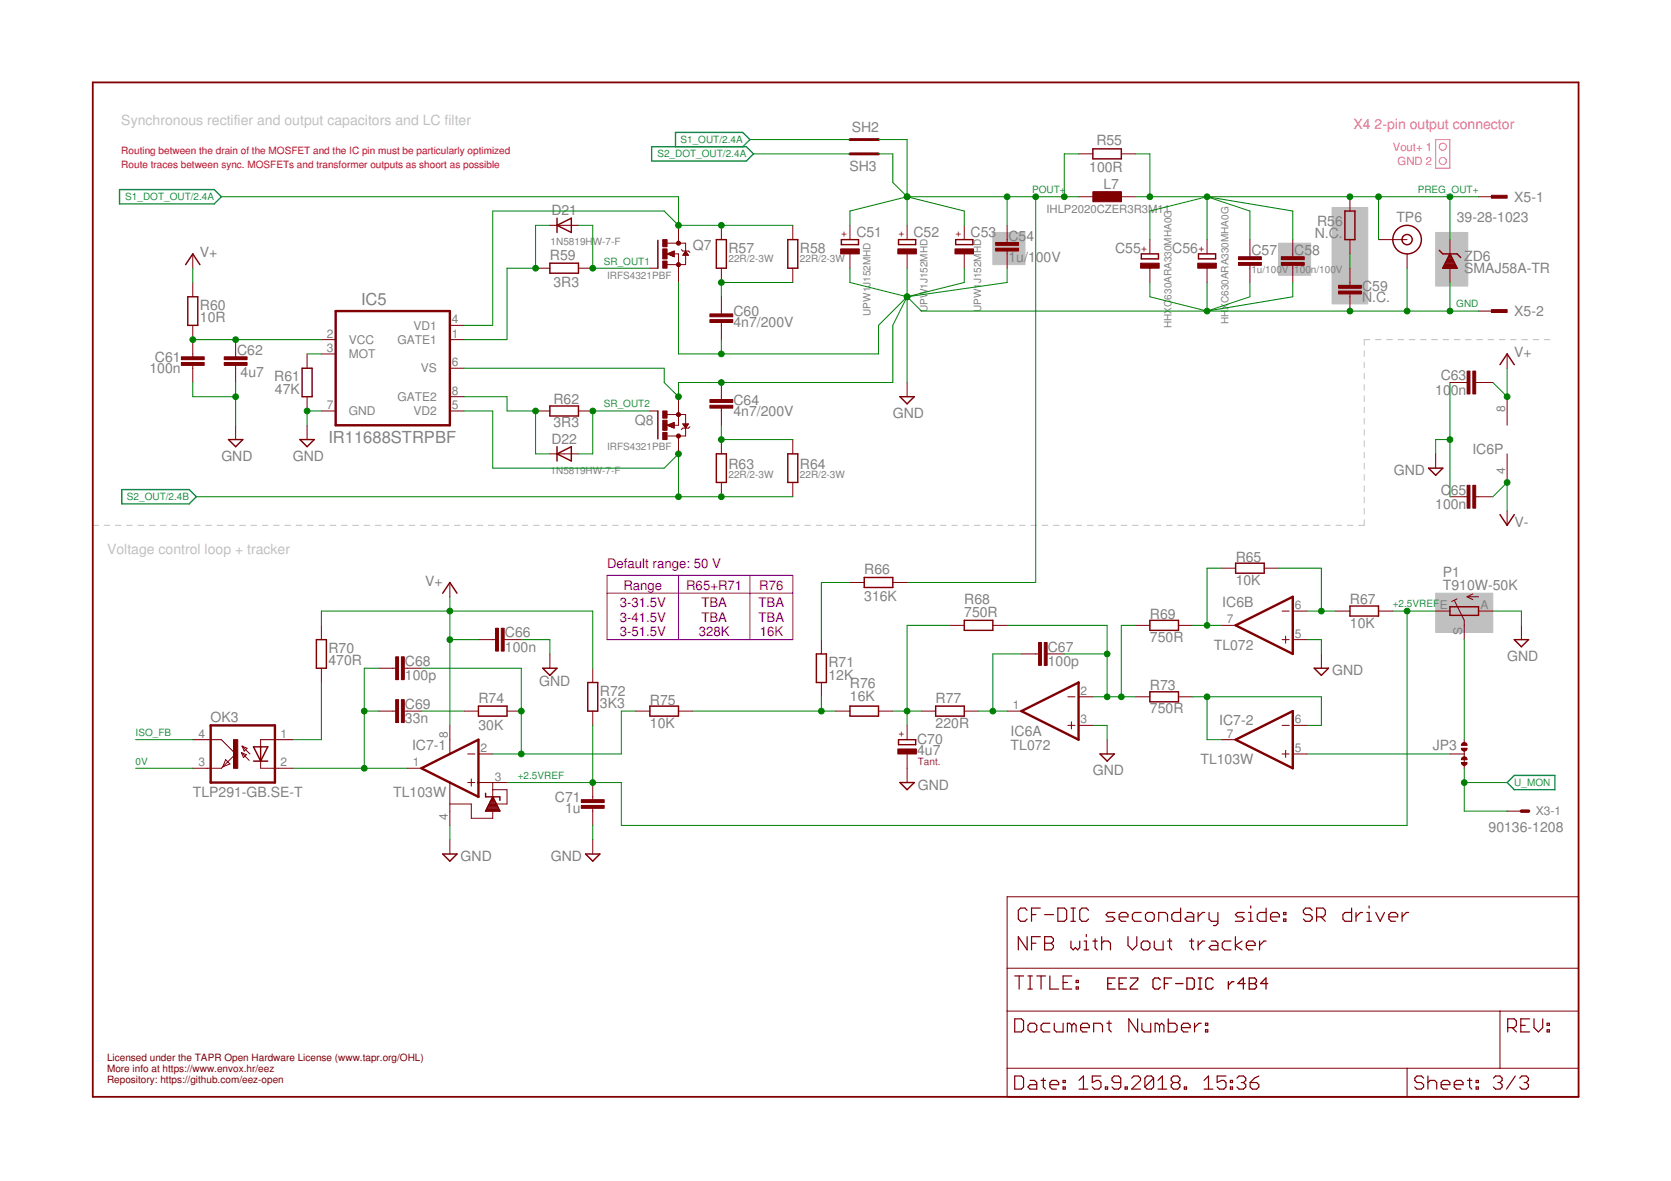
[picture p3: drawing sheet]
<svg xmlns="http://www.w3.org/2000/svg" width="297mm" height="210mm" viewBox="0 0 297 210" stroke-linecap="round" stroke-linejoin="round" font-family="sans-serif">
<g fill="#c0c0c0" stroke="#c0c0c0" stroke-width=".18">
<path d="M176.5 41.3h5.7v5.7h-5.7z"/>
<path d="M255.2 105.4h10.2v7h-10.2z"/>
<path d="M255.2 41.3h5.7v9.5h-5.7z"/>
<path d="M227.3 43.2h5.7v5.7h-5.7z"/>
<path d="M236.8 36.9h6.3v17.1h-6.3z"/>
</g>
<g fill="none" stroke="#c0c0c0" stroke-width=".18">
<path d="M242.5 62.4v1M242.5 64.4v1M242.5 66.4v1M242.5 68.4v1M242.5 70.4v1M242.5 72.4v1M242.5 74.4v1M242.5 76.4v1M242.5 78.4v1M243.5 60.4h-1v1M244.5 60.4h1M246.5 60.4h1"/>
<path d="M248.5 60.4h1M250.5 60.4h1M252.5 60.4h1M254.5 60.4h1M256.5 60.4h1M258.5 60.4h1M260.5 60.4h1M262.5 60.4h1M264.5 60.4h1M266.5 60.4h1M268.5 60.4h1M270.5 60.4h1"/>
<path d="M272.5 60.4h1M274.5 60.4h1M16.5 93.4h1M18.5 93.4h1M20.5 93.4h1M22.5 93.4h1M24.5 93.4h1M26.5 93.4h1M28.5 93.4h1M30.5 93.4h1.1M32.6 93.4h1M34.6 93.4h1"/>
<path d="M36.6 93.4h1M38.6 93.4h1M40.6 93.4h1M42.6 93.4h1M44.6 93.4h1M46.6 93.4h1M48.6 93.4h1M50.7 93.4h.9M52.6 93.4h1.1M54.7 93.4h1M56.7 93.4h1M58.7 93.4h1"/>
<path d="M60.7 93.4h1M62.7 93.4h1M64.7 93.4h1M66.7 93.4h1M68.7 93.4h1M70.7 93.4h1M72.7 93.4h1M74.8 93.4h1M76.8 93.4h1M78.8 93.4h1M80.8 93.4h1M82.8 93.4h1"/>
<path d="M84.8 93.4h1M86.8 93.4h1M88.8 93.4h1M90.8 93.4h1M92.8 93.4h1M94.8 93.4h1M96.9 93.4h1M98.9 93.4h1M100.9 93.4h1M102.9 93.4h1M104.9 93.4h1M106.9 93.4h1"/>
<path d="M108.9 93.4h1M110.9 93.4h1M112.9 93.4h1M114.9 93.4h1.1M116.9 93.4h1M119 93.4h1M121 93.4h1M123 93.4h1M125 93.4h1M127 93.4h1M129 93.4h1M131 93.4h1"/>
<path d="M133 93.4h1M135 93.4h1M137 93.4h1M139 93.4h1M141.1 93.4h.9M143.1 93.4h1M145.1 93.4h1M147.1 93.4h1M149.1 93.4h1M151.1 93.4h1M153.1 93.4h1M155.1 93.4h1"/>
<path d="M157.1 93.4h1M159.1 93.4h1M161.1 93.4h1.1M163.2 93.4h.9M165.2 93.4h1M167.2 93.4h1M169.2 93.4h1M171.2 93.4h1M173.2 93.4h1M175.2 93.4h1M177.2 93.4h1M179.2 93.4h1"/>
<path d="M181.2 93.4h1M183.2 93.4h1.1M185.3 93.4h1M187.3 93.4h1M189.3 93.4h1M191.3 93.4h1M193.3 93.4h1M195.3 93.4h1M197.3 93.4h1M199.3 93.4h1M201.3 93.4h1M203.3 93.4h1"/>
<path d="M205.3 93.4h1.1M207.3 93.4h1.1M209.4 93.4h1M211.4 93.4h1M213.4 93.4h1M215.4 93.4h1M217.4 93.4h1M219.4 93.4h1M221.4 93.4h1M223.4 93.4h1M225.4 93.4h1M227.4 93.4h1.1"/>
<path d="M229.4 93.4h1.1M231.5 93.4h1M233.5 93.4h1M235.5 93.4h1M237.5 93.4h1M239.5 93.4h1M242.5 92.4v1h-1M242.5 80.4v1M242.5 82.4v1M242.5 84.4v1M242.5 86.4v1M242.5 88.4v1"/>
<path d="M242.5 90.4v1"/>
</g>
<g fill="none" stroke="#800000" stroke-width=".21">
<path d="M180.4 173.5h1.5M181.2 173.5v2.3M182.6 161.8l-.4-.4h-.8l-.4 .4v1.5l.4 .4h.8l.4-.4M182.6 166.5v2.3l-1.6-2.3v2.3M182.7 173.5h.8M182.7 175.8h.8M183.1 173.5v2.3M183.4 162.6h.7M183.4 167.6h.7M184.3 173.5h1.5M184.9 161.4h-1.5v2.3M184.9 166.5h-1.5v2.3"/>
<path d="M185.1 173.5v2.3M185.7 162.6h1.6M185.7 166.5h1.2l.4 .4v.4l-.4 .3 .4 .4v.4l-.4 .4h-1.2zM185.7 167.6h1.2M186.6 173.5v2.3h1.6M188 161.4h1.2l.4 .4v1.5l-.4 .4h-1.2zM189 174.6h.7M190.4 161.4h.8M190.4 163.7h.8M190.4 167.3v1.1l.4 .4 .4-.4 .4 .4 .3-.4v-1.1M190.5 173.5h-1.5v2.3h1.5M190.8 161.4v2.3"/>
<path d="M191.3 175.4h.4v.4h-.4zM191.3 174.2h.4v.4h-.4zM192.7 168.8h.8M192.7 167.3h.4v1.5M193.1 166.1v.4M193.5 161.8l-.4-.4h-.8l-.4 .4v1.5l.4 .4h.8l.4-.4M194.3 167.3h.8M194.7 166.9v1.5l.4 .4M195.8 167.6l.4-.3h.8l.4 .3v1.2M195.8 166.5v2.3M198.2 162.2h-1.2l-.4 .4 .4 .4h.8l.4 .3-.4 .4h-1.2M198.9 163h1.6v-.4l-.4-.4h-.8l-.4 .4v.7l.4 .4h.8"/>
<path d="M200.5 166.5v1.5l.8 .8 .8-.8v-1.5M202.9 162.2h-1.2l-.4 .4v.7l.4 .4h1.2M203.2 167.3h.8l.4 .3v.8l-.4 .4h-.8l-.3-.4v-.8zM203.6 162.6l.4-.4h.8l.4 .4v.7l-.4 .4h-.8l-.4-.4zM205.2 167.3v1.1l.4 .4h1.2v-1.5M206 163.7v-1.5h1.1l.4 .4v1.1M207.5 167.3h.8M207.9 166.9v1.5l.4 .4M209.9 161.4v2.3h-1.2l-.4-.4v-.7l.4-.4h1.2M211 162.2h.8l.4 .4v1.1h-1.2l-.3-.4 .3-.3h1.2M211.4 167.3h.8M211.8 166.9v1.5l.4 .4"/>
<path d="M213 162.2v1.5M213 167.3v1.5M214.2 162.2h-.4l-.8 .8M214.2 167.3h-.4l-.8 .7M214.9 162.2v1.1l.4 .4h1.2M215.3 167.3h.8l.4 .3v1.2h-1.2l-.4-.4 .4-.4h1.2M216.5 162.2v1.9l-.4 .4h-.4M218.8 167.3h-1.1l-.4 .3v.8l.4 .4h1.1M219.6 166.5v2.3M220.8 167.3l-1.2 .7 1.2 .8M221.2 162.2h-1.2l-.4 .4 .4 .4h.8l.4 .3-.4 .4h-1.2M221.6 168h1.5v-.4l-.4-.3h-.7l-.4 .3v.8l.4 .4h.7"/>
<path d="M222 163.7h.7M222 162.2h.3v1.5M222.3 161v.4M223.9 167.3v1.5M225.1 161.4v2.3h-1.2l-.4-.4v-.7l.4-.4h1.2M225.1 167.3h-.4l-.8 .7M225.8 163h1.6v-.4l-.4-.4h-.8l-.4 .4v.7l.4 .4h.8M228.2 163.3h.4v.4h-.4zM228.2 162.2h.4v.4h-.4zM233.3 161.8l-.4-.4h-.8l-.4 .4v.4l.4 .4h.8l.4 .4v.3l-.4 .4h-.8l-.4-.4M234 163h1.2l.4-.4v-.8l-.4-.4h-1.2v2.3M234.8 163l.8 .7"/>
<path d="M240.3 161.4v2.3h-1.2l-.4-.4v-.7l.4-.4h1.2M241 162.2v1.5M242.2 162.2h-.4l-.8 .8M243 163.7h.8M243 162.2h.4v1.5M243.4 161v.4M244.6 162.2l.7 1.5 .8-1.5M246.9 163h1.6v-.4l-.4-.4h-.8l-.4 .4v.7l.4 .4h.8M249.2 162.2v1.5M250.4 162.2h-.4l-.8 .8M180.4 181.1h1.2l.3 .4v1.5l-.3 .4h-1.2zM180.4 191.2h1.2l.3 .4v1.6l-.3 .4h-1.2z"/>
<path d="M182.7 182.2l.4-.3h.8l.4 .3v.8l-.4 .4h-.8l-.4-.4zM183.1 192h.8l.4 .4v1.2h-1.2l-.4-.4 .4-.4h1.2M185.1 192h.7M185.5 191.6v1.6l.3 .4M186.6 192.8h1.6v-.4l-.4-.4h-.8l-.4 .4v.8l.4 .4h.8M186.6 181.9h-1.1l-.4 .3v.8l.4 .4h1.1M187.4 181.9v1.1l.4 .4h1.2v-1.5M189 193.2h.4v.4h-.4zM189 192h.4v.4h-.4zM190.5 182.2l-.4-.3h-.4v1.5M190.5 182.2l.4-.3 .4 .3v1.2M190.5 182.2v1.2"/>
<path d="M191.8 193.6h1.6M191.8 192l.8-.8v2.4M192.1 182.6h1.5v-.4l-.3-.3h-.8l-.4 .3v.8l.4 .4h.8M194.4 183.4v-1.5h1.2l.4 .3v1.2M195.7 191.2h-1.5v1.2l.7-.4h.4l.4 .4v.8l-.4 .4h-.8l-.3-.4M196.5 193.2h.4v.4h-.4zM196.8 181.9h.7M197.1 181.5v1.5l.4 .4M199.2 192.4h-1.1l-.4-.4v-.4l.4-.4h.7l.4 .4v1.6l-.4 .4h-.7l-.4-.4M200 193.2h.4v.4h-.4zM201.2 191.6l.4-.4h.7l.4 .4v.4l-1.5 1.6h1.5M202.2 181.1v2.3l-1.5-2.3v2.3"/>
<path d="M203 181.9v1.1l.4 .4h1.2v-1.5M205.1 191.6v1.6l-.4 .4h-.8l-.4-.4M205.1 191.6l-.4-.4h-.8l-.4 .4v1.6M205.1 191.6l-1.6 1.6M205.8 193.6h1.6M205.8 192l.8-.8v2.4M206.1 182.2l.4-.3 .4 .3v1.2M206.1 182.2l-.4-.3h-.4v1.5M206.1 182.2v1.2M207.7 181.1v2.3h1.2l.3-.4v-.8l-.3-.3h-1.2M208.6 192.4l-.4 .4v.4l.4 .4h.8l.3-.4v-.4l-.3-.4M208.6 192.4l-.4-.4v-.4l.4-.4h.8l.3 .4v.4l-.3 .4"/>
<path d="M208.6 192.4h.8M210 182.6h1.6v-.4l-.4-.3h-.8l-.4 .3v.8l.4 .4h.8M210.5 193.2h.4v.4h-.4zM212.3 181.9v1.5M213.5 181.9h-.4l-.8 .7M214 193.6h1.6M214 192l.8-.8v2.4M214.3 183h.4v.4h-.4zM214.3 181.9h.4v.3h-.4zM217.9 191.2h-1.5v1.2l.7-.4h.5l.3 .4v.8l-.3 .4h-.8l-.4-.4M218.7 193.2h.4v.4h-.4zM218.7 192h.4v.4h-.4z"/>
<path d="M219.9 191.6l.4-.4h.7l.4 .4v.4l-.4 .4M220.7 192.4h.3M221 192.4l.4 .4v.4l-.4 .4h-.7l-.4-.4M222.2 192.4h1.2l.4 .4v.4l-.4 .4h-.8l-.4-.4zM223.8 191.2l-.8 .4-.8 .8M253.1 191.6l-.4-.4h-.8l-.4 .4v.4l.4 .4h.8l.4 .4v.4l-.4 .4h-.8l-.4-.4M253.8 192.4l.4-.4h.8l.4 .4v1.2M253.8 191.2v2.4M256.2 192.8h1.5v-.4l-.4-.4h-.7l-.4 .4v.8l.4 .4h.7M258.5 192.8h1.6v-.4l-.4-.4h-.8l-.4 .4v.8l.4 .4h.8M260.9 192h.7M261.2 191.6v1.6l.4 .4"/>
<path d="M262.4 193.2h.4v.4h-.4zM262.4 192h.4v.4h-.4zM265.5 191.6l.4-.4h.7l.4 .4v.4l-.4 .4M266.3 192.4h.3M266.6 192.4l.4 .4v.4l-.4 .4h-.7l-.4-.4M268 182.6h1.2l.4-.4v-.7l-.4-.4h-1.2v2.3M268.8 182.6l.8 .8M269.4 191.2l-1.6 2.4M270.2 191.6l.3-.4h.8l.4 .4v.4l-.4 .4M270.3 182.2h.8M270.9 192.4h.4M271.3 192.4l.4 .4v.4l-.4 .4h-.8l-.3-.4"/>
<path d="M271.9 181.1h-1.6v2.3h1.6M272.7 181.1v1.5l.8 .8 .7-.8v-1.5M275 183h.4v.4h-.4zM275 181.9h.4v.3h-.4z"/>
</g>
<path d="M16.5 14.6h264.1v180.3h-264.1z" fill="none" stroke="#800000" stroke-width=".32"/>
<g fill="none" stroke="#800000" stroke-width=".18">
<path d="M191.7 27.3h2.6M191.7 35h2.6M199.3 27.3h2.6M199.3 35h2.6M240 35v2.5M262.8 35h2.6M34.3 45.1v2.6M34.3 50.2v2.5M34.3 57.8v5.6M80 57.8h2.5M95.2 47.7h2.5M97.7 40h5.1"/>
<path d="M102.8 47.7h2.6M115.5 47.7h1.4M118.6 45.1l1.2-.5v1zM118.6 43.2h3.3v3.8h-3.3M118.6 45.1h1.2M118.8 45h1M118.9 45.3h.9M119.1 44.9h.7M119.2 45.4h.6M119.4 44.8h.4M119.5 45.5h.3M119.7 45.1h.9v5.1"/>
<path d="M119.7 44.7h.1M119.8 45.6h.1M120.6 40v3.2M121.1 44.4l.3 .2h1l.2 .3M121.5 45.3h.8M121.5 45.1h.7M121.6 45h.6M121.7 44.9h.4M121.8 44.8h.2M121.9 44.7h.1M121.9 44.6l.5 .8h-1zM128.2 40v2.6"/>
<path d="M128.2 47.7v2.5M128.2 52.7v3.1M128.2 57.3v3.1M140.9 40v2.6M140.9 47.7v2.5M151.1 40v2.6M151.1 45.1v2.6M161.2 40v2.6M161.2 45.1v2.6M171.4 40v2.6M171.4 45.1v2.6M179 40v3.1"/>
<path d="M179 44.6v3.1M204.4 42.6v2.5M204.4 47.7v2.5M214.6 42.6v2.5M214.6 47.7v2.5M222.2 42.6v3M222.2 47.2v3M229.8 42.6v3M229.8 47.2v3M240 42.6v2.5M240 47.7v3M240 52.2v3.1"/>
<path d="M245 42.6h5.1M250.1 45.1v2.6M257.7 42.6v2.5M257.7 47.7v2.5M262.8 55.3h2.6M34.3 64.9v3.1M41.9 60.4v3M41.9 64.9v3.1M41.9 75.6v2.5M54.6 62.9v2.5M54.6 70.5v2.5M54.6 75.6v2.5"/>
<path d="M57.1 73h2.6M57.1 60.4h2.6M57.1 62.9h2.6M80 73h2.5M80 60.4h2.5M80 65.4h2.5M80 70.5h2.5M95.2 73h2.5M102.8 73h2.6M115.5 73h1.4M118.6 73.7h3.3v3.8h-3.3M118.6 75.6l1.2-.5v1z"/>
<path d="M118.7 75.5h1.1M118.7 75.6h1.1M119 75.4h.8M119 75.8h.8M119.3 75.3h.5M119.3 75.9h.5M119.6 76h.2M119.6 75.2h.2M120.6 70.5v5.1h-.9M120.6 77.5v3.2M121.4 75.3h1l-.5 .8zM121.4 75.4h.9"/>
<path d="M121.5 75.5h.8M121.6 75.6h.6M121.7 75.8h.4M121.8 75.9h.2M121.8 76h.1M122.6 75.8l-.2 .3h-1l-.3 .2M128.2 68v3M128.2 72.5v3.1M128.2 78.1v2.6M140.9 78.1v2.6M161.2 68v2.5M257.7 68h3.1"/>
<path d="M262.3 68h3.1M267.9 62.9v2.5M267.9 70.5v5.1M97.7 80.7h5.1M128.2 85.7v2.6M140.9 85.7v2.6M255.2 80.7v2.5M257.7 88.3h3.1M262.3 88.3h3.1M267.9 80.7v5M267.9 90.8v2.6M57.1 111.1v2.6"/>
<path d="M57.1 118.8v2.5M67.3 118.8h3M71.9 118.8h3M80 103.5v2.6M85 113.7h3.1M89.6 113.7h3.1M97.7 116.2v2.6M105.4 118.8v2.5M146 113.7v2.5M151.1 103.5h2.5M158.7 103.5h2.5M168.9 111.1h2.5"/>
<path d="M176.5 111.1h2.5M181.6 116.2h3M186.1 116.2h3.1M201.9 111.1h2.5M209.5 111.1h2.5M217.1 101h2.5M217.1 111.1h2.5M224.7 101h2.6M227.9 108.6h1.3M227.9 113.7h1.3M228.5 113.1v1.2M229.8 108.6h2.5"/>
<path d="M229.8 113.7h2.5M234.9 116.2v2.6M237.4 108.6h2.6M245 108.6h2.6M255.2 108.6h2.5M258.5 106.7l1.8 3.6v3.4M259 106.4l-1 .5M260.8 106.1h2M260.8 106.1l1 .5M261.8 105.6l-1 .5M262.8 108.6h2.6M270.4 111.1v2.6"/>
<path d="M34.3 131.5h5l2.6 2.5-2.6 2.5h-5M40.1 135l.8 .8-1.3 .5zM42.9 133.8l1.4 1.3M42.9 133.8l.9 .3-.5 .5zM43 132.6l.9 .4-.5 .5zM43 132.6l1.4 1.4M46.3 135.3v1.2h5.7M52 131.5h-5.7v1.2M67.3 126.4h3M71.9 126.4h3M72.4 136.5h2.5M80 128.9v5.1"/>
<path d="M80 139.1v7.6M82.5 126.4h2.5M83.1 139.1h1.3M83.1 134h1.3M83.8 138.5v1.2M85 139.1h5.1M85 134h2.6M87.6 139.1v2.5M90.1 126.4h2.6M105.4 126.4v2.5M105.4 139.1v3M113 126.4h2.5"/>
<path d="M120.6 126.4h2.5M146 121.3v2.5M148.5 126.4h2.6M156.2 126.4h2.5M161.2 128.9v2.6M161.2 134v5.1M163.8 126.4h2.5M171.4 126.4h2.5M179 126.4h2.6M189.8 123.8h1.3M189.8 128.9h1.3M190.5 128.3v1.3"/>
<path d="M191.7 123.8h2.6M191.7 128.9h2.6M196.8 131.5v2.5M201.9 123.8h2.5M209.5 123.8h2.5M217.1 131.5h2.5M227.9 134h1.3M227.9 128.9h1.3M228.5 133.4v1.2M229.8 134h2.5M229.8 128.9h2.5M257.7 134h2.6"/>
<path d="M260.3 131.5v.7M260.3 133.2v3.3M80 142.9h3.8v2.5h3.8v-1.2M80 149.2v2.6M87.6 140.4h2.5v2.5h-1.9M105.4 143.7v3M105.4 149.2v2.6M179 159.4h101.6v35.5h-101.6zM267.9 144.2h2.5M179 179.7h101.6M179 172.1h101.6M266.6 179.7v10.2"/>
<path d="M179 189.9h101.6M250.1 189.9v5"/>
</g>
<g fill="none" stroke="#800000" stroke-width=".23">
<path d="M196.9 174.8h.7M198.2 173.8h-1.3v2h1.3M198.9 174.8h.7M200.2 173.8h-1.3v2h1.3M200.9 173.8h1.3v.4l-1.3 1.3v.3h1.3M206.3 174.2l-.4-.4h-.6l-.3 .4v1.3l.3 .3h.6l.4-.3M207 174.8h.6M208.3 173.8h-1.3v2M209 174.8h1.3M211 173.8h1l.3 .4v1.3l-.3 .3h-1zM213 173.8h.7M213 175.8h.7"/>
<path d="M213.3 173.8v2M215.6 174.2l-.3-.4h-.6l-.4 .4v1.3l.4 .3h.6l.3-.3M218.4 174.5v1.3M219.4 174.5h-.4l-.6 .6M221.3 174.8h-1.3l1-1v2M222.1 173.8h.9l.4 .4v.3l-.4 .3 .4 .3v.4l-.4 .3h-.9zM222.1 174.8h.9M225.4 174.8h-1.3l.9-1v2"/>
</g>
<g fill="#800000" stroke="#800000" stroke-width=".18">
<path d="M32.2 64.4h4.1v.5h-4.1z"/>
<path d="M32.2 63.4h4.1v.5h-4.1z"/>
<path d="M117.8 73h.8v1.3h-.8z"/>
<path d="M117.8 76.9h.8v1.2h-.8z"/>
<path d="M117.8 74.7h.8v1.8h-.8z"/>
<path d="M117.8 46.4h.8v1.3h-.8z"/>
<path d="M117.8 42.6h.8v1.3h-.8z"/>
<path d="M117.8 44.2h.8v1.8h-.8z"/>
<path d="M126.2 71h4.1v.5h-4.1z"/>
<path d="M126.2 72h4.1v.5h-4.1z"/>
<path d="M126.2 56.8h4.1v.5h-4.1z"/>
<path d="M126.2 55.8h4.1v.5h-4.1z"/>
<path d="M177 44.1h4.1v.5h-4.1z"/>
<path d="M177 43.1h4.1v.5h-4.1z"/>
<path d="M39.9 64.4h4v.5h-4z"/>
<path d="M39.9 63.4h4v.5h-4z"/>
<path d="M41.5 131.5h.8v5h-.8z"/>
<path d="M149.4 44.2h3.3v.9h-3.3z"/>
<path d="M159.6 44.2h3.3v.9h-3.3z"/>
<path d="M169.8 44.2h3.3v.9h-3.3z"/>
<path d="M185.6 114.2h.5v4.1h-.5z"/>
<path d="M184.6 114.2h.5v4.1h-.5z"/>
<path d="M260.8 66h.5v4h-.5z"/>
<path d="M261.8 66h.5v4h-.5z"/>
<path d="M260.8 86.3h.5v4h-.5z"/>
<path d="M261.8 86.3h.5v4h-.5z"/>
<path d="M103.3 143.2h4.1v.5h-4.1z"/>
<path d="M103.3 142.1h4.1v.5h-4.1z"/>
<path d="M71.4 124.4h.5v4h-.5z"/>
<path d="M70.3 124.4h.5v4h-.5z"/>
<path d="M71.4 116.7h.5v4.1h-.5z"/>
<path d="M70.3 116.7h.5v4.1h-.5z"/>
<path d="M89.1 111.7h.5v4h-.5z"/>
<path d="M88.1 111.7h.5v4h-.5z"/>
<path d="M159.6 133.1h3.3v.9h-3.3z"/>
<path d="M194.3 34.1h5v1.8h-5z"/>
<path d="M212.9 46.8h3.3v.9h-3.3z"/>
<path d="M220.2 46.7h4v.5h-4z"/>
<path d="M220.2 45.6h4v.5h-4z"/>
<path d="M202.8 46.8h3.3v.9h-3.3z"/>
<path d="M265.1 34.7h2.8v.5h-2.8z"/>
<path d="M265.1 55h2.8v.5h-2.8z"/>
<path d="M227.8 46.7h4v.5h-4z"/>
<path d="M227.8 45.6h4v.5h-4z"/>
<path d="M237.9 50.7h4.1v.5h-4.1z"/>
<path d="M237.9 51.7h4.1v.5h-4.1z"/>
</g>
<g fill="none" stroke="#800000" stroke-width=".25">
<path d="M99 38.8v2.5M194.3 26.5h5v1.7h-5zM239.1 37.5h1.8v5.1h-1.8zM33 47l1.3-1.9 1.2 1.9M33.4 52.7h1.8v5.1h-1.8zM97.7 46.8h5.1v1.8h-5.1zM99 40l2.6-1.2v2.5zM116.9 42.7v5M127.3 42.6h1.8v5.1h-1.8zM140 42.6h1.8v5.1h-1.8zM149.6 42.6h3v.9h-3zM159.7 42.6h3.1v.9h-3.1z"/>
<path d="M169.9 42.6h3v.9h-3zM202.9 45.1h3v.9h-3zM213 45.1h3.1v.9h-3.1zM255.8 44.5l.7 .6h2.5l.7 .7M256.5 47.6h2.5M256.6 47.4h2.3M256.7 47.2h2.1M256.8 47h1.9M256.9 46.7h1.7M257 46.5h1.4M257.2 46.3h1.1M257.3 46.1h.9"/>
<path d="M257.4 45.8h.7M257.5 45.6h.5M257.6 45.4h.3M257.7 45.2h.1M257.7 45.1l1.3 2.6h-2.5zM40.6 78.1h2.6l-1.3 1.3zM53.3 78.1h2.6l-1.3 1.3zM53.7 65.4h1.8v5.1h-1.8zM97.7 72.2h5.1v1.7h-5.1zM99 79.4v2.5M116.9 73v5M160 70.5h2.5l-1.3 1.3z"/>
<path d="M266.6 64.8l1.3-1.9 1.3 1.9M99 80.7l2.6-1.3v2.5zM127.3 80.7h1.8v5h-1.8zM140 80.7h1.8v5h-1.8zM253.9 83.2h2.6l-1.3 1.3zM266.6 91.5l1.3 1.9 1.3-1.9M56.2 113.7h1.8v5.1h-1.8zM78.7 105.4l1.3-1.9 1.2 1.9M96.5 118.8h2.5l-1.3 1.2zM145.1 116.2h1.8v5.1h-1.8zM153.6 102.6h5.1v1.8h-5.1zM171.4 110.3h5.1v1.7h-5.1z"/>
<path d="M204.4 110.3h5.1v1.7h-5.1zM219.6 100.1h5.1v1.8h-5.1zM233.6 118.8h2.6l-1.3 1.2zM240 107.7h5v1.8h-5zM257.7 107.8h5.1v1.6h-5.1zM269.2 113.7h2.5l-1.3 1.3zM45.1 132.7h2.5l-1.3 2.6zM45.1 135.3h2.5M46.3 132.7v2.6M85 125.5h5.1v1.8h-5.1zM104.5 121.3h1.8v5.1h-1.8zM115.5 125.5h5.1v1.8h-5.1z"/>
<path d="M151.1 125.5h5.1v1.8h-5.1zM159.7 131.5h3.1v.9h-3.1zM160 139.1h2.5l-1.3 1.3zM166.3 125.5h5.1v1.8h-5.1zM195.5 134h2.6l-1.3 1.3zM204.4 123h5.1v1.7h-5.1zM78.7 151.8h2.5l-1.2 1.3zM86.3 141v.6h2.6v.7M86.4 144.1h2.4M86.5 143.8h2.2M86.6 143.6h2M86.7 143.4h1.8"/>
<path d="M86.8 143.2h1.6M86.9 143h1.4M87 142.7h1.2M87.1 142.5h.9M87.3 142.3h.6M87.4 142.1h.4M87.5 141.8h.2M87.6 141.6l1.3 2.6h-2.6zM104.1 151.8h2.5l-1.2 1.3z"/>
<circle cx="250.1" cy="42.6" r="2.54"/>
<circle cx="250.1" cy="42.6" r=".91"/>
</g>
<g fill="#800000" stroke="#800000" stroke-width=".18">
<path d="M259.9 132.1l.6-.1 .2 .2 .1 .3h-1z" fill-rule="evenodd"/>
<path d="M259.8 133h.5v.5l-.4-.2z" fill-rule="evenodd"/>
<path d="M260.3 133h.5v.2l-.5 .3z" fill-rule="evenodd"/>
<path d="M259.8 135.5h.5v.5l-.4-.1z" fill-rule="evenodd"/>
<path d="M260.3 135.5h.5v.3l-.5 .2z" fill-rule="evenodd"/>
<path d="M259.9 134.6l.6-.1 .2 .3 .1 .2h-1z" fill-rule="evenodd"/>
<circle cx="120.6" cy="77.5" r=".36"/>
<circle cx="120.6" cy="73.7" r=".36"/>
<circle cx="120.6" cy="43.2" r=".36"/>
<circle cx="120.6" cy="47" r=".36"/>
</g>
<path d="M59.7 55.3h20.3v20.3h-20.3zM219.6 111.1l10.2-5v10.1zM37.4 128.9h11.5v10.2h-11.5zM74.9 136.5l10.1-5v10.1zM181.6 126.4l10.1-5.1v10.2zM219.6 131.5l10.2-5.1v10.1z" fill="none" stroke="#800000" stroke-width=".42"/>
<path d="M151.1 27.3h5.1M151.1 24.8h5.1" fill="none" stroke="#800000" stroke-width=".51"/>
<path d="M270.4 144.2h1.3" fill="none" stroke="#800000" stroke-width=".61"/>
<g fill="none" stroke="#008000" stroke-width=".18">
<path d="M39.3 35h81.3v5M133.3 24.8h17.8M133.9 27.3h17.2M156.2 27.3h2.5v5.1l2.5 2.6M156.2 24.8h5v15.2M161.2 35l10.2 2.5v2.5M161.2 35l-10.1 2.5v2.5M161.2 35h30.5M179 35v5M184.1 35v68.5h-22.9M191.7 27.3h-2.5v7.7M201.9 27.3h2.5v7.7"/>
<path d="M201.9 35h60.9M214.6 35v7.6M214.6 35l7.6 2.5v5.1M214.6 35l-10.2 2.5v5.1M214.6 35l15.2 2.5v5.1M245 35v7.6M257.7 35v7.6M34.3 47.7v2.5M97.7 40h-2.5v7.7h-5.1v12.7h-7.6M102.8 40h2.6v7.7h10.1M120.6 40h20.3M120.6 50.2v12.7h35.6v-5.1l5-5.1"/>
<path d="M120.6 40l-2.5-2.5h-30.5v20.3h-5.1M140.9 50.2h-12.7v2.5M151.1 47.7v2.5l10.1 2.5M161.2 52.7l2.6 2.6h99M161.2 52.7l-2.5 5.1v10.2h-38.1v2.5l-2.5-2.5v-2.6h-35.6M161.2 47.7v20.3M171.4 47.7v2.5l-10.2 2.5M179 47.7v2.5l-17.8 2.5M204.4 50.2v2.5l10.2 2.6M214.6 50.2v5.1M222.2 50.2v2.5l-7.6 2.6M229.8 50.2v2.5l-15.2 2.6"/>
<path d="M240 45.1v2.6M250.1 47.7v7.6M257.7 50.2v5.1M34.3 60.4h22.8M34.3 68v2.5h7.6M41.9 68v7.6M54.6 62.9h2.5M57.1 73h-2.5v2.6M82.5 73h5.1v10.2h30.5l2.5-2.5v7.6M82.5 70.5h7.6v2.5h5.1v7.7h2.5M115.5 73h-10.1v7.7h-2.6M128.2 60.4v2.5"/>
<path d="M128.2 75.6v2.5h12.7M257.7 78.1h-2.5v2.6M257.7 68v20.3M267.9 65.4v5.1l-2.5-2.5M34.9 88.3h106M265.4 88.3l2.5-2.6v5.1M57.1 111.1v-2.5h48.3v10.2M67.3 118.8h-2.6v17.7M74.9 118.8h17.8v15.2M80 113.7h5M80 106.1v22.8M92.7 113.7h5v2.5"/>
<path d="M151.1 103.5h-5.1v10.2M168.9 111.1h-7.7v17.8M179 111.1h17.8v12.7M181.6 116.2h-5.1v10.2M189.2 116.2h7.6M201.9 111.1h-2.6v12.7M212 111.1h5.1M217.1 101h-2.5v10.1M227.3 101h7.6v7.6M232.3 113.7h2.6v2.5M232.3 108.6h5.1M247.6 108.6h7.6"/>
<path d="M250.1 108.6v38.1h-139.7v-7.6h-20.3M260.3 113.7v17.8M265.4 108.6h5v2.5M24.1 131.5h10.2M24.1 136.5h10.2M52 136.5h20.4M57.1 121.3v10.2h-5.1M64.7 126.4h2.6M74.9 126.4h7.6M105.4 128.9v10.2M113 126.4h-2.6v7.6h-22.8M123.1 126.4h25.4"/>
<path d="M146 123.8v2.6M158.7 126.4h5.1M173.9 126.4h5.1M194.3 128.9h2.5v2.6M194.3 123.8h7.6M212 123.8h22.9v5.1h-2.6M214.6 123.8v7.7h2.5M232.3 134h25.4M260.3 139.1h7.6M260.3 136.5v7.7h7.6M80 146.7v2.5M105.4 146.7v2.5"/>
</g>
<g fill="#008000" stroke="#008000" stroke-width=".18">
<circle cx="105.4" cy="47.7" r=".51"/>
<circle cx="105.4" cy="73" r=".51"/>
<circle cx="95.2" cy="47.7" r=".51"/>
<circle cx="95.2" cy="73" r=".51"/>
<circle cx="128.2" cy="50.2" r=".51"/>
<circle cx="128.2" cy="78.1" r=".51"/>
<circle cx="34.3" cy="60.4" r=".51"/>
<circle cx="41.9" cy="60.4" r=".51"/>
<circle cx="41.9" cy="70.5" r=".51"/>
<circle cx="250.1" cy="55.3" r=".51"/>
<circle cx="161.2" cy="52.7" r=".51"/>
<circle cx="128.2" cy="62.9" r=".51"/>
<circle cx="128.2" cy="68" r=".51"/>
<circle cx="214.6" cy="55.3" r=".51"/>
<circle cx="257.7" cy="55.3" r=".51"/>
<circle cx="120.6" cy="70.5" r=".51"/>
<circle cx="240" cy="55.3" r=".51"/>
<circle cx="257.7" cy="78.1" r=".51"/>
<circle cx="54.6" cy="73" r=".51"/>
<circle cx="245" cy="35" r=".51"/>
<circle cx="204.4" cy="35" r=".51"/>
<circle cx="214.6" cy="35" r=".51"/>
<circle cx="257.7" cy="35" r=".51"/>
<circle cx="240" cy="35" r=".51"/>
<circle cx="179" cy="35" r=".51"/>
<circle cx="161.2" cy="35" r=".51"/>
<circle cx="189.2" cy="35" r=".51"/>
<circle cx="184.1" cy="35" r=".51"/>
<circle cx="161.2" cy="126.4" r=".51"/>
<circle cx="214.6" cy="123.8" r=".51"/>
<circle cx="234.9" cy="108.6" r=".51"/>
<circle cx="214.6" cy="111.1" r=".51"/>
<circle cx="176.5" cy="126.4" r=".51"/>
<circle cx="105.4" cy="139.1" r=".51"/>
<circle cx="250.1" cy="108.6" r=".51"/>
<circle cx="92.7" cy="126.4" r=".51"/>
<circle cx="92.7" cy="134" r=".51"/>
<circle cx="196.8" cy="123.8" r=".51"/>
<circle cx="199.3" cy="123.8" r=".51"/>
<circle cx="196.8" cy="116.2" r=".51"/>
<circle cx="267.9" cy="85.7" r=".51"/>
<circle cx="267.9" cy="70.5" r=".51"/>
<circle cx="80" cy="108.6" r=".51"/>
<circle cx="80" cy="113.7" r=".51"/>
<circle cx="260.3" cy="139.1" r=".51"/>
<circle cx="146" cy="126.4" r=".51"/>
<circle cx="64.7" cy="136.5" r=".51"/>
<circle cx="64.7" cy="126.4" r=".51"/>
<circle cx="120.6" cy="80.7" r=".51"/>
<circle cx="120.6" cy="88.3" r=".51"/>
<circle cx="128.2" cy="88.3" r=".51"/>
<circle cx="120.6" cy="40" r=".51"/>
<circle cx="128.2" cy="40" r=".51"/>
</g>
<g fill="none" stroke="#f0f" stroke-width=".18">
<path d="M255.2 24.8h2.5v5.1h-2.5z"/>
<circle cx="256.5" cy="28.6" r=".64"/>
<circle cx="256.5" cy="26.1" r=".64"/>
</g>
<path d="M21.3 33.7h16.8l1.2 1.3-1.2 1.2h-16.8zM115.8 26.1h16.9l1.2 1.2-1.2 1.3h-16.9zM120.1 26.1v-2.6h11.9l1.3 1.3-1.3 1.3M21.7 87h11.9l1.3 1.3-1.3 1.3h-11.9zM267.9 139.1l1.3-1.3h7.2v2.6h-7.2z" fill="none" stroke="#008080" stroke-width=".25"/>
<path d="M107.9 102.3h33v11.4h-33zM107.9 105.4h33M120.6 102.3v11.4M133.3 102.3v11.4" fill="none" stroke="#800080" stroke-width=".18"/>
<g font-size="2.9" fill="#808080">
<text x="64.2" y="54.1">IC5</text>
<text x="58.4" y="78.7">IR11688STRPBF</text>
</g>
<g font-size="2.5" fill="#c0c0c0">
<text x="21.6" y="22.3">Synchronous rectifier and output capacitors and LC filter</text>
<text x="19" y="98.4">Voltage control loop + tracker</text>
</g>
<g font-size="2.5" fill="#808080">
<text x="151.4" y="23.5">SH2</text>
<text x="194.9" y="25.8">R55</text>
<text x="151" y="30.4">SH3</text>
<text x="193.6" y="30.6">100R</text>
<text x="196.2" y="33.6">L7</text>
<text x="269.2" y="35.9">X5-1</text>
<text x="98" y="38.3">D21</text>
<text x="234.1" y="40.1">R5</text>
<text x="237.3" y="40.1">6</text>
<text x="248.2" y="39.4">TP6</text>
<text x="259" y="39.4">39-28-1023</text>
<text x="35.5" y="45.8">V+</text>
<text x="97.8" y="46.2">R59</text>
<text x="123.2" y="44.5">Q7</text>
<text x="129.5" y="44.9">R57</text>
<text x="142.2" y="44.9">R58</text>
<text x="152.2" y="42.1">C51</text>
<text x="162.4" y="42.1">C52</text>
<text x="172.5" y="42.1">C53</text>
<text x="179.3" y="46.6">1u/</text>
<text x="179.3" y="42.8">C5</text>
<text x="182.5" y="42.8">4</text>
<text x="182.7" y="46.6">1</text>
<text x="184.1" y="46.6">00V</text>
<text x="198.2" y="44.9">C55</text>
<text x="208.4" y="44.9">C56</text>
<text x="222.4" y="45.4">C57</text>
<text x="230.1" y="45.4">C5</text>
<text x="233.3" y="45.4">8</text>
<text x="233.7" y="42.3">N.C.</text>
<text x="260.3" y="46.4">ZD6</text>
<text x="98.4" y="51">3R3</text>
<text x="242.1" y="53.6">N.C.</text>
<text x="242.1" y="51.7">C59</text>
<text x="260.3" y="48.6">SMAJ58A-TR</text>
<text x="35.5" y="57.3">10R</text>
<text x="35.5" y="55.1">R60</text>
<text x="130.4" y="58.1">4n7/200V</text>
<text x="130.4" y="56.2">C60</text>
<text x="269.2" y="56.2">X5-2</text>
<text x="27.5" y="64.4">C61</text>
<text x="42.1" y="63.2">C62</text>
<text x="269.2" y="63.5">V+</text>
<text x="26.6" y="66.3">100n</text>
<text x="42.8" y="67">4u7</text>
<text x="48.7" y="67.7">R61</text>
<text x="48.9" y="70">47K</text>
<text x="98.4" y="71.9">R62</text>
<text x="255.1" y="70.1">10</text>
<text x="256.1" y="67.6">C63</text>
<text x="257.9" y="70.1">0n</text>
<text x="98.4" y="76">3R3</text>
<text x="112.8" y="75.6">Q8</text>
<text x="130.4" y="73.9">4n7/200V</text>
<text x="130.4" y="72">C64</text>
<text x="158.7" y="74.3">GND</text>
<text x="39.3" y="81.9">GND</text>
<text x="52" y="81.9">GND</text>
<text x="98" y="78.9">D22</text>
<text x="129.5" y="83.3">R63</text>
<text x="142.2" y="83.3">R64</text>
<text x="261.7" y="80.7">IC6P</text>
<text x="247.8" y="84.5">GND</text>
<text x="256.1" y="87.9">C</text>
<text x="257.9" y="87.9">65</text>
<text x="255.1" y="90.5">100n</text>
<text x="269.2" y="93.6">V-</text>
<text x="219.7" y="99.8">R65</text>
<text x="75.6" y="104.2">V+</text>
<text x="153.6" y="106.8">316K</text>
<text x="153.6" y="102">R66</text>
<text x="171.4" y="107.4">R68</text>
<text x="217.3" y="107.8">IC6B</text>
<text x="219.7" y="103.9">10K</text>
<text x="240" y="107.4">R67</text>
<text x="256.5" y="104.8">T910W-50K</text>
<text x="256.5" y="102.6">P1</text>
<text x="89.8" y="113.3">C66</text>
<text x="171.4" y="109.6">750R</text>
<text x="204.4" y="110">R69</text>
<text x="240" y="111.5">10K</text>
<text x="58.4" y="118.3">470R</text>
<text x="58.4" y="116">R70</text>
<text x="72" y="118.4">C68</text>
<text x="89.8" y="115.8">100n</text>
<text x="147.3" y="118.5">R71</text>
<text x="186.3" y="118.4">100p</text>
<text x="186.3" y="115.8">C67</text>
<text x="204.4" y="114.1">750R</text>
<text x="215.8" y="115.5">TL072</text>
<text x="267.9" y="117.5">GND</text>
<text x="72" y="120.9">100p</text>
<text x="85.1" y="124.9">R74</text>
<text x="95.9" y="121.9">GND</text>
<text x="106.6" y="125.9">3K3</text>
<text x="106.6" y="123.6">R72</text>
<text x="115.5" y="125.2">R75</text>
<text x="147.3" y="120.8">12K</text>
<text x="151.1" y="124.6">16K</text>
<text x="151.1" y="122.3">R76</text>
<text x="166.3" y="124.9">R77</text>
<text x="204.4" y="122.7">R73</text>
<text x="236.8" y="120">GND</text>
<text x="37.4" y="128.3">OK3</text>
<text x="72" y="128.5">33n</text>
<text x="72" y="126">C69</text>
<text x="85.1" y="129.7">30K</text>
<text x="115.5" y="129.3">10K</text>
<text x="166.3" y="129.3">220R</text>
<text x="179.7" y="130.8">IC6A</text>
<text x="204.4" y="126.8">750R</text>
<text x="216.7" y="128.8">IC7-2</text>
<text x="73.2" y="133.4">IC7-1</text>
<text x="163" y="134.2">4u7</text>
<text x="163" y="132.2">C70</text>
<text x="179.7" y="133.4">TL072</text>
<text x="194.3" y="137.8">GND</text>
<text x="213.4" y="135.8">TL103W</text>
<text x="254.7" y="133.4">JP3</text>
<text x="34.3" y="141.6">TLP291-GB.SE-T</text>
<text x="69.9" y="141.6">TL103W</text>
<text x="98.6" y="142.5">C71</text>
<text x="163.1" y="140.3">GND</text>
<text x="100.4" y="144.4">1u</text>
<text x="264.6" y="147.8">90136-1208</text>
<text x="81.9" y="153">GND</text>
<text x="97.9" y="153">GND</text>
</g>
<g font-size="2.5" fill="#f0f">
<text x="240.6" y="22.9">X4</text>
<text x="244.4" y="22.9">2-pin output connector</text>
</g>
<g font-size="2.3" fill="#800080">
<text x="107.9" y="101">Default range: 50 V</text>
<text x="110.2" y="108">3-31.5V</text>
<text x="110.8" y="104.8">Range</text>
<text x="122" y="104.8">R65+R71</text>
<text x="124.7" y="108">TBA</text>
<text x="134.8" y="108">TBA</text>
<text x="135" y="104.8">R76</text>
<text x="110.2" y="110.5">3-41.5V</text>
<text x="110.2" y="113.1">3-51.5V</text>
<text x="124.2" y="113.1">328K</text>
<text x="124.7" y="110.5">TBA</text>
<text x="134.8" y="110.5">TBA</text>
<text x="135" y="113.1">16K</text>
</g>
<g font-size="2.1" fill="#808080">
<text x="73.5" y="58.6">VD1</text>
<text x="80.3" y="57.5">4</text>
<text x="58.1" y="60">2</text>
<text x="58.1" y="62.5">3</text>
<text x="62" y="61.1">VCC</text>
<text x="62" y="63.7">MOT</text>
<text x="70.6" y="61.1">GATE1</text>
<text x="80.3" y="60">1</text>
<text x="80.3" y="65.1">6</text>
<text x="70.6" y="71.3">GATE2</text>
<text x="74.8" y="66.2">VS</text>
<text x="80.3" y="70.2">8</text>
<text x="58.1" y="72.7">7</text>
<text x="62" y="73.8">GND</text>
<text x="73.5" y="73.8">VD2</text>
<text x="80.3" y="72.7">5</text>
<text x="267.5" y="73.3" transform="rotate(-90 267.5 73.3)">8</text>
<text x="267.5" y="84.2" transform="rotate(-90 267.5 84.2)">4</text>
<text x="218.1" y="110.8">7</text>
<text x="230.2" y="108.3">6</text>
<text x="230.2" y="113.3">5</text>
<text x="256" y="108.3">E</text>
<text x="259.9" y="112.9" transform="rotate(-90 259.9 112.9)">S</text>
<text x="263.2" y="108.3">A</text>
<text x="192.1" y="123.5">2</text>
<text x="35.3" y="131.1">4</text>
<text x="49.9" y="131.1">1</text>
<text x="79.6" y="131.1" transform="rotate(-90 79.6 131.1)">8</text>
<text x="180" y="126">1</text>
<text x="192.1" y="128.6">3</text>
<text x="218.1" y="131.1">7</text>
<text x="230.2" y="128.6">6</text>
<text x="35.3" y="136.2">3</text>
<text x="49.9" y="136.2">2</text>
<text x="73.4" y="136.2">1</text>
<text x="85.4" y="133.6">2</text>
<text x="230.2" y="133.6">5</text>
<text x="88" y="138.7">3</text>
<text x="79.6" y="145.7" transform="rotate(-90 79.6 145.7)">4</text>
<text x="273" y="144.9">X3-1</text>
</g>
<g font-size="2" fill="#f0f">
<text x="247.6" y="26.9">Vout+ 1</text>
<text x="248.4" y="29.4">GND 2</text>
</g>
<text font-size="2" fill="#808080" x="186" y="37.9">IHLP2020CZER3R3M11</text>
<g font-size="1.8" fill="#f00">
<text x="21.6" y="27.3">Routing between the drain of the MOSFET and the IC pin must be particularly optimized</text>
<text x="21.6" y="29.9">Route traces between sync. MOSFETs and transformer outputs as shoort as possible</text>
</g>
<g font-size="1.8" fill="#008080">
<text x="116.9" y="28">S2_DOT_OUT/2.4A</text>
<text x="121" y="25.4">S1_OUT/2.4A</text>
<text x="22.3" y="35.6">S1_DOT_OUT/2.4A</text>
<text x="183.5" y="34.3">POUT+</text>
<text x="252" y="34.3">PREG_OUT+</text>
<text x="107.3" y="47">SR_OUT1</text>
<text x="258.9" y="54.6">GND</text>
<text x="107.3" y="72.4">SR_OUT2</text>
<text x="22.6" y="88.9">S2_OUT/2.4B</text>
<text x="247.6" y="108">+2.5VREF</text>
<text x="24.1" y="130.8">ISO_FB</text>
<text x="24.1" y="135.9">0V</text>
<text x="92" y="138.4">+2.5VREF</text>
<text x="269.2" y="139.7">U_MON</text>
</g>
<g font-size="1.8" fill="#808080">
<text x="97.9" y="43.6">1N5819H</text>
<text x="105.4" y="43.6">W-7-F</text>
<text x="129.5" y="46.5">22R/2-3W</text>
<text x="142.2" y="46.5">22R/2-3W</text>
<text x="107.9" y="49.6">IRFS4321PBF</text>
<text x="222.4" y="48.6">1u/100V</text>
<text x="230.1" y="48.6">100</text>
<text x="233" y="48.6">n/100V</text>
<text x="154.7" y="56.1" transform="rotate(-90 154.7 56.1)">UPW1J152MHD</text>
<text x="164.9" y="55.5" transform="rotate(-90 164.9 55.5)">UPW1J152MHD</text>
<text x="174.4" y="55.5" transform="rotate(-90 174.4 55.5)">UPW1J152MHD</text>
<text x="208.2" y="58.3" transform="rotate(-90 208.2 58.3)">HHXC630ARA330MHA0G</text>
<text x="218.4" y="57.7" transform="rotate(-90 218.4 57.7)">HH</text>
<text x="218.4" y="55.1" transform="rotate(-90 218.4 55.1)">XC630ARA330MHA0G</text>
<text x="107.9" y="80">IRFS4321PBF</text>
<text x="97.9" y="84.3">1N5819HW-7-F</text>
<text x="129.5" y="85">22R/2-3W</text>
<text x="142.2" y="85">22R/2-3W</text>
</g>
<g font-size="1.8" fill="#800000">
<text x="150.5" y="42.2" transform="rotate(-90 150.5 42.2)">+</text>
<text x="160.7" y="42.2" transform="rotate(-90 160.7 42.2)">+</text>
<text x="170.8" y="42.2" transform="rotate(-90 170.8 42.2)">+</text>
<text x="203.8" y="44.7" transform="rotate(-90 203.8 44.7)">+</text>
<text x="214" y="44.7" transform="rotate(-90 214 44.7)">+</text>
<text x="160.7" y="131.1" transform="rotate(-90 160.7 131.1)">+</text>
<text x="19" y="188.6">Licensed under the TAPR Open Hardware License (www.tapr.org/OHL)</text>
<text x="19" y="190.5">More info at https://www.envox.hr/eez</text>
<text x="19" y="192.4">Repository: https://github.com/eez-open</text>
</g>
<text font-size="1.8" fill="#800080" x="163.1" y="135.9">Tant.</text>
</svg>
